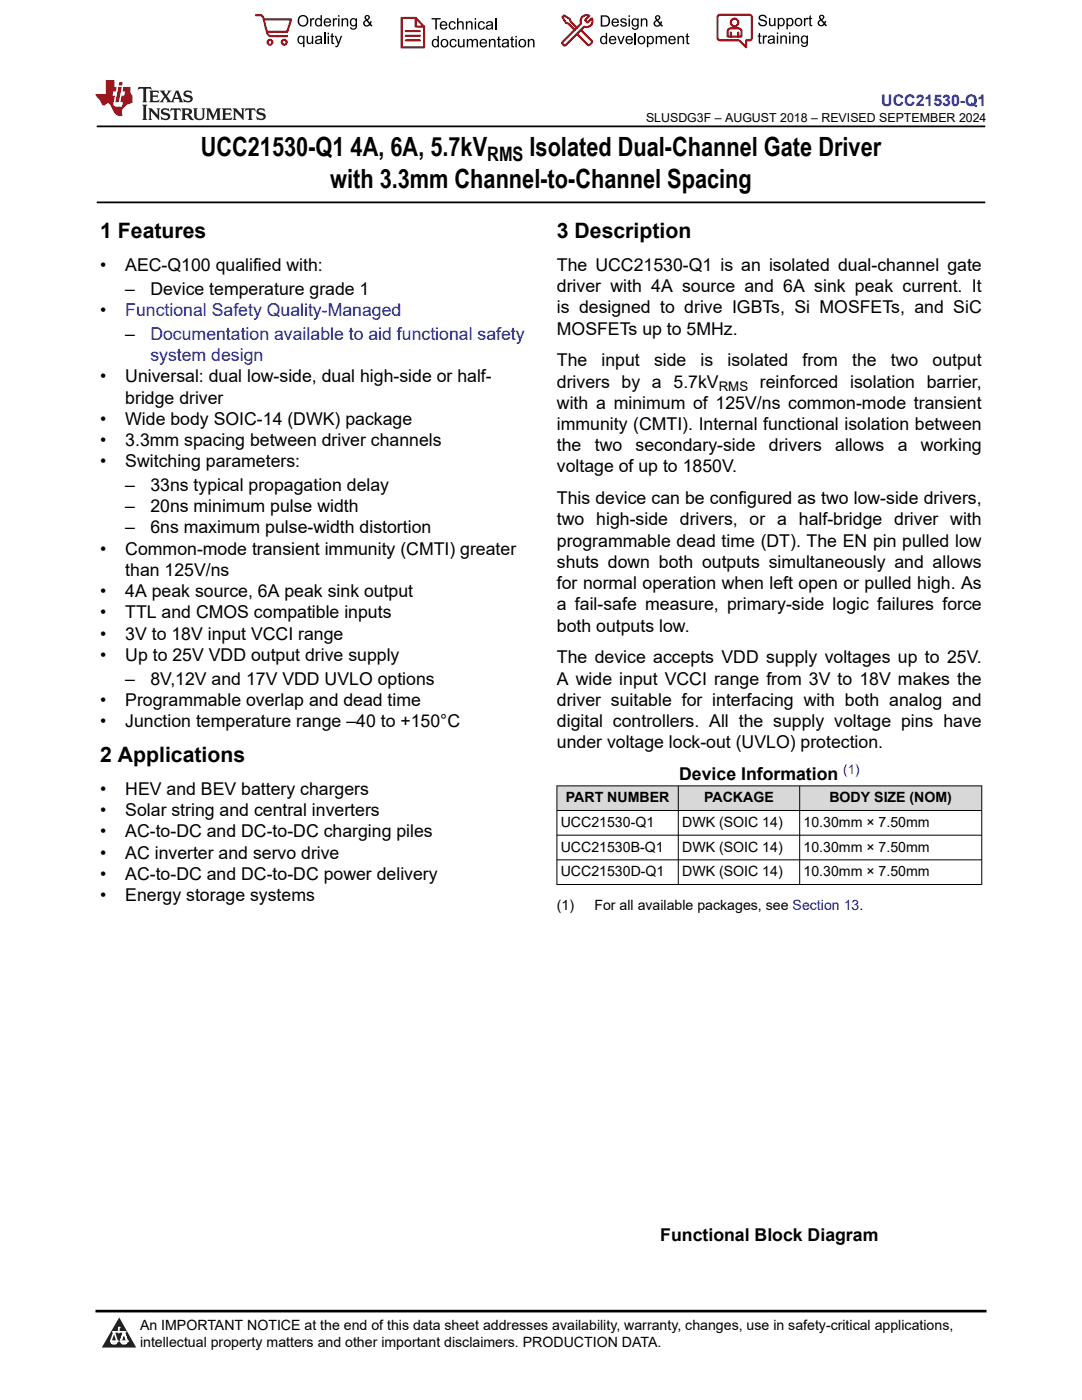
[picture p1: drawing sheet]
<svg xmlns="http://www.w3.org/2000/svg" width="216mm" height="279mm" viewBox="0 0 216 279" stroke-linecap="round" stroke-linejoin="round" font-family="sans-serif">
<path d="M19.3 25.2h177.3M19.3 40.4h177.3" fill="none" stroke="#000" stroke-width=".35"/>
<g fill="#d8d8d8">
<path d="M111.1 156.8h84.8v5h-84.8z" fill-rule="evenodd"/>
<path d="M111.2 156.9h24.1v4.8h-24.1z" fill-rule="evenodd"/>
<path d="M135.4 156.9h24.1v4.8h-24.1z" fill-rule="evenodd"/>
<path d="M159.6 156.9h36.2v4.8h-36.2z" fill-rule="evenodd"/>
</g>
<path d="M111.1 156.8h84.9M111.1 156.8v19.8M135.3 156.8v19.8M159.6 156.8v19.8M195.9 156.8v19.8M111.1 161.8h84.9M111.1 166.7h84.9M111.1 171.6h84.9M111.1 176.5h84.9" fill="none" stroke="#000" stroke-width=".2"/>
<path d="M0 0h215.9v23.8h-215.9z" fill-rule="evenodd" fill="#fff"/>
<path d="M27.7 17.4l-.2 .6 .5-.3h.6v.2v2.1l-.2 .4h1l-.2-.4v-2.1v-.2h.5l.5 .3-.1-.6zM29.8 18.1l.2 .4v1.5l-.2 .4h1.9l.1-.6a1.08 1.08 0 0 1-1.3 .2v-.7h.6l.4 .2v-.6l-.4 .2h-.6v-.6l.2-.1a1 1 0 0 1 1 .2l-.1-.5zM31.8 18.1l1 1.1-1 1.2h.9l-.2-.2 .4-.7 .5 .7-.2 .2h1.6l-.2-.2 .1-.4h1l.1 .4-.1 .2h.9l-.2-.3-.8-2h-.5l-1 2.2-.8-1.1 .9-1.1h-.8l.2 .2-.5 .7-.3-.7 .1-.2zM35.2 18.5l.4 1h-.8zM36.8 18.2a.65 .65 0 0 0-.2 .8 .65 .65 0 0 0 .6 .4l.7 .2 .1 .2a.79 .79 0 0 1-.7 .4 .79 .79 0 0 1-.7-.5l.1 .7 .2-.1a.93 .93 0 0 0 1.1 .1 .93 .93 0 0 0 .4-1 1.46 1.46 0 0 0-1.2-.6l-.1-.3a1.09 1.09 0 0 1 1.2 .2l-.2-.6-.1 .1-.6-.2zM28.4 20.9l.2 .4v2.3l-.2 .3h1l-.2-.3v-2.3l.2-.4zM29.6 21.6l.2 .4v1.6l-.2 .3h.8l-.3-.3v-1.4l1.7 1.8v-2l.2-.4h-.8l.2 .2 .1 1.1-1.2-1.3zM32.3 21.8a.65 .65 0 0 0-.2 .7 .65 .65 0 0 0 .7 .4l.6 .2 .1 .2a.79 .79 0 0 1-.7 .4 .79 .79 0 0 1-.7-.5l.1 .7 .2-.1a.93 .93 0 0 0 1.1 .1 .93 .93 0 0 0 .4-.9 1.46 1.46 0 0 0-1.2-.6l-.1-.4a1.09 1.09 0 0 1 1.2 .2l-.2-.6-.1 .1-.6-.1zM34.1 21.6l-.1 .7a.63 .63 0 0 1 .7-.4l.1 1.7-.3 .3h1l-.2-.3v-1.7a.66 .66 0 0 1 .8 .4l-.1-.7zM36.2 21.6l.2 .4v1.6l-.2 .3h.9l-.2-.2v-.7h.5l.1 .2a.79 .79 0 0 0 1.2 .6l-1-.9a.61 .61 0 0 0 .6-.6 .61 .61 0 0 0-.5-.6zM36.9 21.9h.2a.47 .47 0 0 1 .5 .1 .47 .47 0 0 1 .1 .5l-.2 .2h-.6zM38.5 21.6l.2 .2a2.27 2.27 0 0 0 .4 2 1.04 1.04 0 0 0 1.7-.7v-1.3l.2-.2h-.8l.2 .4v1.1a.6 .6 0 0 1-.6 .6 .6 .6 0 0 1-.6-.6v-1.1l.3-.4zM41.1 21.6l.2 .4v1.6l-.2 .3h.7l-.2-.3v-1.5l.9 1.9 .8-1.9v1.5l-.2 .3h1l-.3-.3v-1.6l.3-.4h-.8l-.7 1.5-.7-1.5zM44.3 21.6l.2 .4v1.6l-.2 .3h1.9l.1-.5a1.09 1.09 0 0 1-1.3 .1v-.6h.6l.4 .1v-.6l-.4 .2h-.6v-.6l.2-.1a1.01 1.01 0 0 1 1 .3l-.1-.6zM46.4 21.6l.3 .4v1.6l-.3 .3h.8l-.2-.3v-1.4l1.6 1.8v-2l.2-.4h-.7l.2 .2v1.1l-1.2-1.3zM49 21.6l-.1 .7a.63 .63 0 0 1 .8-.4v1.7l-.3 .3h1l-.2-.3v-1.7a.66 .66 0 0 1 .8 .4l-.1-.7zM51.4 21.8a.65 .65 0 0 0-.2 .7 .65 .65 0 0 0 .6 .4l.6 .2 .2 .2a.79 .79 0 0 1-.8 .4 .79 .79 0 0 1-.6-.5l.1 .7 .2-.1a.93 .93 0 0 0 1 .1 .93 .93 0 0 0 .5-.9 1.46 1.46 0 0 0-1.3-.6l-.1-.4a1.09 1.09 0 0 1 1.3 .2l-.2-.6-.2 .1-.5-.1z" fill="#231f20"/>
<path d="M21.1 16v2.8h-2.1l.1 .3 .9 1a.95 .95 0 0 0 .9 .9 .59 .59 0 0 1 .6-.4 .59 .59 0 0 1 .5 .4l.4 .8a1.59 1.59 0 0 0 2.1 1.3 1.61 1.61 0 0 1 1-2.2l1-.4-.1-1.5a1.59 1.59 0 0 1-.4-1.6h-1.4l-.2 .9h.5l-.1 .8h-.5l-.2 1v.2l.4 .1-.2 .9h-.6a.73 .73 0 0 1-1.1-.7l.3-1.5h-.5l.2-.8h.5l.2-.9h-.5v-1.4zM23.6 17.4l-.6 3h.7l.6-3zM23.8 16.4l-.1 .7h.7l.1-.7z" fill="#ed1c24"/>
<g fill="#000">
<path d="M59.4 4.2a1.12 1.12 0 0 1 2.2 0 1.12 1.12 0 0 1-2.2 0zM59.9 3.5a.89 .89 0 0 0-.1 1.1 .89 .89 0 0 0 1.1 .4 .88 .88 0 0 0 .3-1.3 .88 .88 0 0 0-1.3-.2z" fill-rule="evenodd"/>
<path d="M59.5 7.3l.5-.2 .5 .3v-.3h.3v2.3h-.3v-.8a.74 .74 0 0 1-1 0 .74 .74 0 0 1-.1-1zM59.8 7.5a.57 .57 0 0 0-.2 .7 .57 .57 0 0 0 .8 .2 .57 .57 0 0 0 .1-.7 .57 .57 0 0 0-.7-.2z" fill-rule="evenodd"/>
<path d="M61.9 3.6h.2v.3l.2-.2 .3-.1 .2 .1-.1 .3a.36 .36 0 0 0-.5 0 .36 .36 0 0 0 0 .4v.9h-.3z" fill-rule="evenodd"/>
<path d="M61.2 7.1h.3v.9a.41 .41 0 0 0 .4 .6 .41 .41 0 0 0 .3-.6v-.9h.3v1.7h-.2v-.3a.58 .58 0 0 1-.7 .3 .58 .58 0 0 1-.4-.6z" fill-rule="evenodd"/>
<path d="M63 3.8l.5-.2 .5 .2v-.8h.2v2.3h-.2v-.2a.75 .75 0 0 1-1-.1 .75 .75 0 0 1-.1-1zM63.2 4a.57 .57 0 0 0-.1 .7 .57 .57 0 0 0 .8 .2 .57 .57 0 0 0 .1-.7 .57 .57 0 0 0-.8-.2z" fill-rule="evenodd"/>
<path d="M63 7.3a.74 .74 0 0 1 1-.1 .74 .74 0 0 1 .3 .9v.7h-.3v-.2a.57 .57 0 0 1-.8 .2 .57 .57 0 0 1-.2-.8l1-.3a.41 .41 0 0 0-.4-.4 .41 .41 0 0 0-.4 .4l-.3-.1zM63.2 8.2a.35 .35 0 0 0 .2 .5 .35 .35 0 0 0 .5-.3l.1-.4z" fill-rule="evenodd"/>
<path d="M65.4 6.5h.3v.3h-.3zM65.4 7.1h.3v1.7h-.3z" fill-rule="evenodd"/>
<path d="M64.8 3.8a.76 .76 0 0 1 .9-.1 .76 .76 0 0 1 .4 .8h-1.2a.47 .47 0 0 0 .3 .6 .47 .47 0 0 0 .6-.4l.3 .1a.82 .82 0 0 1-1.3 .3 .82 .82 0 0 1 0-1.3zM65 4l-.1 .3h.9l-.3-.4z" fill-rule="evenodd"/>
<path d="M66.4 3.6h.3v.3l.1-.2 .4-.1 .1 .1-.1 .3a.36 .36 0 0 0-.4 0 .36 .36 0 0 0-.1 .4v.9h-.3z" fill-rule="evenodd"/>
<path d="M66.1 6.7l.3-.1v.5h.3v.3h-.3v.9l.1 .2h.2v.3a.41 .41 0 0 1-.4-.1 .41 .41 0 0 1-.2-.4v-.9h-.2v-.3h.2z" fill-rule="evenodd"/>
<path d="M66.8 7.1h.3l.4 1.4 .5-1.4h.3l-.6 1.7a.57 .57 0 0 1-.8 .6v-.3a.37 .37 0 0 0 .5-.3z" fill-rule="evenodd"/>
<path d="M67.5 3h.2v.3h-.2zM67.5 3.6h.2v1.7h-.2z" fill-rule="evenodd"/>
<path d="M68.2 3.6h.2v.3a.58 .58 0 0 1 .7-.3 .58 .58 0 0 1 .4 .7v1h-.3v-1a.4 .4 0 0 0-.4-.5 .4 .4 0 0 0-.4 .6v.9h-.2z" fill-rule="evenodd"/>
<path d="M70 3.8l.5-.2 .5 .2v-.2h.2v1.5a.71 .71 0 0 1-.5 .8 .71 .71 0 0 1-.8-.5h.2a.46 .46 0 0 0 .6 .3 .46 .46 0 0 0 .3-.6 .78 .78 0 0 1-1.1-.2 .78 .78 0 0 1 .1-1.1zM70.2 4a.53 .53 0 0 0-.1 .8 .53 .53 0 0 0 .8 0 .54 .54 0 0 0 0-.7 .54 .54 0 0 0-.7-.1z" fill-rule="evenodd"/>
<path d="M72.9 3.1a.53 .53 0 0 1 .8 .1 .53 .53 0 0 1-.3 .8l.4 .5 .1-.3 .3 .1-.2 .5 .3 .3-.2 .2-.3-.3a.71 .71 0 0 1-1.2 .1 .71 .71 0 0 1 .4-1.1l-.3-.5zM73 3.5a.3 .3 0 0 0 .6 0 .3 .3 0 0 0-.6 0zM72.9 4.3a.45 .45 0 0 0 0 .7 .45 .45 0 0 0 .7-.2l-.5-.6z" fill-rule="evenodd"/>
<path d="M86.1 3.6h1.8v.3h-.7v2h-.3v-2h-.8z" fill-rule="evenodd"/>
<path d="M86.3 8l.5-.2 .5 .2v-.8h.3v2.2h-.3v-.2a.76 .76 0 0 1-1 0 .76 .76 0 0 1-.1-1zM86.6 8.1a.58 .58 0 0 0-.2 .8 .58 .58 0 0 0 .8 .2 .58 .58 0 0 0 .1-.8 .58 .58 0 0 0-.7-.2z" fill-rule="evenodd"/>
<path d="M88.2 7.9a.81 .81 0 0 1 1.1 .2 .81 .81 0 0 1-.2 1.1 .81 .81 0 0 1-1.1-.1l-.1-.8zM88.3 8.1a.57 .57 0 0 0 0 .9 .57 .57 0 0 0 .8 0 .57 .57 0 0 0 0-.8 .57 .57 0 0 0-.8-.1z" fill-rule="evenodd"/>
<path d="M88 4.4a.77 .77 0 0 1 .9-.1 .77 .77 0 0 1 .4 .8h-1.3a.48 .48 0 0 0 .4 .6 .48 .48 0 0 0 .6-.3h.3a.83 .83 0 0 1-1.3 .4 .83 .83 0 0 1 0-1.4zM88.2 4.6l-.2 .3h1l-.3-.4z" fill-rule="evenodd"/>
<path d="M89.7 4.4a.7 .7 0 0 1 1.2 .3l-.2 .1a.45 .45 0 0 0-.6-.3 .45 .45 0 0 0-.3 .6 .45 .45 0 0 0 .3 .6 .45 .45 0 0 0 .6-.4h.3a.76 .76 0 0 1-1.1 .6 .76 .76 0 0 1-.3-1.1z" fill-rule="evenodd"/>
<path d="M89.9 8a.7 .7 0 0 1 1.2 .3h-.3a.45 .45 0 0 0-.5-.3 .45 .45 0 0 0-.3 .6 .45 .45 0 0 0 .3 .6 .45 .45 0 0 0 .6-.4l.2 .1a.76 .76 0 0 1-1 .5 .76 .76 0 0 1-.4-1.1z" fill-rule="evenodd"/>
<path d="M91.2 3.6h.3v.8a.59 .59 0 0 1 .7-.2 .59 .59 0 0 1 .3 .7v1h-.2v-1a.4 .4 0 0 0-.5-.4 .4 .4 0 0 0-.3 .5v.9h-.3z" fill-rule="evenodd"/>
<path d="M91.4 7.8h.2v.9a.41 .41 0 0 0 .5 .5 .41 .41 0 0 0 .3-.5v-.9h.3v1.6h-.3v-.2a.58 .58 0 0 1-.7 .3 .58 .58 0 0 1-.3-.7z" fill-rule="evenodd"/>
<path d="M93 4.2h.2v.3a.59 .59 0 0 1 .7-.3 .59 .59 0 0 1 .4 .7v1h-.3v-1a.41 .41 0 0 0-.4-.5 .41 .41 0 0 0-.4 .6v.9h-.2z" fill-rule="evenodd"/>
<path d="M93.1 7.8h.3v.2a.56 .56 0 0 1 1 0 .54 .54 0 0 1 .6-.2 .54 .54 0 0 1 .4 .5v1.1h-.3v-1a.34 .34 0 0 0-.3-.4 .34 .34 0 0 0-.4 .3v1.1h-.3v-1a.38 .38 0 0 0-.5-.4 .38 .38 0 0 0-.2 .6v.8h-.3z" fill-rule="evenodd"/>
<path d="M94.7 3.6h.3v.3h-.3zM94.7 4.2h.3v1.7h-.3z" fill-rule="evenodd"/>
<path d="M95.5 4.4a.7 .7 0 0 1 1.3 .3l-.3 .1a.45 .45 0 0 0-.6-.3 .45 .45 0 0 0-.3 .6 .45 .45 0 0 0 .3 .6 .45 .45 0 0 0 .6-.4h.3a.76 .76 0 0 1-1.1 .6 .76 .76 0 0 1-.3-1.1z" fill-rule="evenodd"/>
<path d="M95.9 8a.77 .77 0 0 1 .9-.2 .77 .77 0 0 1 .4 .9h-1.2a.48 .48 0 0 0 .3 .5 .48 .48 0 0 0 .6-.3h.3a.83 .83 0 0 1-1.3 .4 .83 .83 0 0 1 0-1.3zM96.1 8.1l-.1 .4h.9l-.2-.5z" fill-rule="evenodd"/>
<path d="M97.5 7.8h.3v.2a.59 .59 0 0 1 .7-.2 .59 .59 0 0 1 .4 .6v1h-.3v-1a.41 .41 0 0 0-.5-.4 .41 .41 0 0 0-.3 .5v.9h-.3z" fill-rule="evenodd"/>
<path d="M97.1 4.4a.74 .74 0 0 1 1-.1 .74 .74 0 0 1 .3 .9v.7h-.3v-.2a.59 .59 0 0 1-.8 .2 .59 .59 0 0 1-.3-.8l1.1-.3a.42 .42 0 0 0-.4-.4 .42 .42 0 0 0-.5 .4l-.2-.1zM97.3 5.3a.36 .36 0 0 0 .2 .5 .36 .36 0 0 0 .5-.2l.1-.5z" fill-rule="evenodd"/>
<path d="M99.4 7.4l.2-.2v.6h.3v.2h-.3v1l.1 .2h.2l.1 .2a.41 .41 0 0 1-.5 0 .41 .41 0 0 1-.1-.4v-1h-.2v-.2h.2z" fill-rule="evenodd"/>
<path d="M100.3 8a.74 .74 0 0 1 .9-.2 .74 .74 0 0 1 .3 .9l.1 .7h-.3v-.2a.59 .59 0 0 1-.8 .3 .59 .59 0 0 1-.3-.8l1-.3a.42 .42 0 0 0-.3-.4 .42 .42 0 0 0-.5 .3h-.3zM100.5 8.8a.36 .36 0 0 0 .1 .5 .36 .36 0 0 0 .5-.2l.2-.5z" fill-rule="evenodd"/>
<path d="M102 7.4l.3-.2v.6h.3v.2h-.3v1l.1 .2h.2v.2a.41 .41 0 0 1-.5 0 .41 .41 0 0 1-.1-.4v-1h-.2v-.2h.2z" fill-rule="evenodd"/>
<path d="M102.8 7.2h.3v.3h-.3zM102.8 7.8h.3v1.6h-.3z" fill-rule="evenodd"/>
<path d="M103.7 7.9a.81 .81 0 0 1 1.1 .2 .81 .81 0 0 1-.1 1.1 .81 .81 0 0 1-1.2-.1v-.8zM103.9 8.1a.57 .57 0 0 0-.1 .9 .57 .57 0 0 0 .8 0 .57 .57 0 0 0 0-.8 .57 .57 0 0 0-.7-.1z" fill-rule="evenodd"/>
<path d="M105.3 7.8h.3v.2a.59 .59 0 0 1 .7-.2 .59 .59 0 0 1 .4 .6v1h-.3v-1a.41 .41 0 0 0-.5-.4 .41 .41 0 0 0-.3 .5v.9h-.3z" fill-rule="evenodd"/>
<path d="M119.9 3.1h.7a1.12 1.12 0 0 1 1.1 1.1 1.12 1.12 0 0 1-1 1.1h-.8zM120.2 3.3v1.7h.4a.86 .86 0 0 0 .8-.8 .86 .86 0 0 0-.8-.9z" fill-rule="evenodd"/>
<path d="M119.9 7.4l.5-.3 .5 .3v-.8h.2v2.2h-.2v-.2a.75 .75 0 0 1-1 0 .75 .75 0 0 1-.1-1zM120.1 7.5a.57 .57 0 0 0-.1 .8 .57 .57 0 0 0 .8 .2 .57 .57 0 0 0 .1-.8 .57 .57 0 0 0-.8-.2z" fill-rule="evenodd"/>
<path d="M121.7 7.4a.76 .76 0 0 1 .9-.2 .76 .76 0 0 1 .4 .9h-1.2a.47 .47 0 0 0 .3 .5 .47 .47 0 0 0 .6-.3h.3a.82 .82 0 0 1-1.3 .4 .82 .82 0 0 1 0-1.3zM121.9 7.5l-.1 .3h.9l-.3-.4z" fill-rule="evenodd"/>
<path d="M122.2 3.9a.76 .76 0 0 1 .9-.2 .76 .76 0 0 1 .4 .9h-1.2a.47 .47 0 0 0 .4 .5 .47 .47 0 0 0 .5-.3h.3a.82 .82 0 0 1-1.3 .4 .82 .82 0 0 1 0-1.3zM122.5 4l-.2 .3h.9l-.2-.4z" fill-rule="evenodd"/>
<path d="M123.9 3.8a.71 .71 0 0 1 1.1 .3h-.2a.32 .32 0 0 0-.4-.3 .32 .32 0 0 0-.3 .4h.1a.75 .75 0 0 1 .9 .8 .72 .72 0 0 1-.7 .3 .72 .72 0 0 1-.7-.5h.3a.36 .36 0 0 0 .4 .4 .36 .36 0 0 0 .3-.5 .8 .8 0 0 1-.9-.7z" fill-rule="evenodd"/>
<path d="M123.2 7.2h.3l.4 1.3 .5-1.3h.3l-.7 1.6h-.2z" fill-rule="evenodd"/>
<path d="M125.4 3.1h.3v.3h-.3zM125.4 3.7h.3v1.6h-.3z" fill-rule="evenodd"/>
<path d="M125 7.4a.76 .76 0 0 1 .9-.2 .76 .76 0 0 1 .4 .9h-1.2a.47 .47 0 0 0 .3 .5 .47 .47 0 0 0 .6-.3h.3a.82 .82 0 0 1-1.3 .4 .82 .82 0 0 1 0-1.3zM125.2 7.5l-.1 .3h.9l-.2-.4z" fill-rule="evenodd"/>
<path d="M126.2 3.9l.5-.3 .5 .3v-.2h.2v1.4a.71 .71 0 0 1-.5 .8 .71 .71 0 0 1-.8-.5l.2 .1a.46 .46 0 0 0 .6 .2 .46 .46 0 0 0 .3-.6 .78 .78 0 0 1-1.1-.1 .78 .78 0 0 1 .1-1.1zM126.4 4a.53 .53 0 0 0-.1 .8 .53 .53 0 0 0 .8 0 .54 .54 0 0 0 0-.7 .54 .54 0 0 0-.7-.1z" fill-rule="evenodd"/>
<path d="M127.5 7.3a.8 .8 0 0 1 1.1 .2 .8 .8 0 0 1-.1 1.1 .8 .8 0 0 1-1.2-.1v-.8zM127.7 7.5a.56 .56 0 0 0-.1 .9 .56 .56 0 0 0 .8-.1 .56 .56 0 0 0 0-.7 .56 .56 0 0 0-.7-.1z" fill-rule="evenodd"/>
<path d="M127.9 3.7h.2v.2a.58 .58 0 0 1 .7-.2 .58 .58 0 0 1 .4 .6v1h-.3v-1a.4 .4 0 0 0-.4-.4 .4 .4 0 0 0-.4 .5v.9h-.2z" fill-rule="evenodd"/>
<path d="M129.1 7.2h.2v.2a.72 .72 0 0 1 1-.1 .72 .72 0 0 1 .2 1 .64 .64 0 0 1-.5 .5 .64 .64 0 0 1-.6-.2v.8h-.3zM129.5 7.5a.56 .56 0 0 0-.2 .8 .56 .56 0 0 0 .8 .2 .56 .56 0 0 0 .1-.8 .56 .56 0 0 0-.7-.2z" fill-rule="evenodd"/>
<path d="M130.8 7.2h.3v.2a.55 .55 0 0 1 .9 0 .53 .53 0 0 1 .6-.3 .53 .53 0 0 1 .4 .6v1.1h-.2v-1a.34 .34 0 0 0-.3-.4 .34 .34 0 0 0-.4 .3v1.1h-.3v-1a.37 .37 0 0 0-.5-.4 .37 .37 0 0 0-.2 .6v.8h-.3z" fill-rule="evenodd"/>
<path d="M130.8 3.2a.53 .53 0 0 1 .9 .1 .53 .53 0 0 1-.4 .8l.4 .5 .2-.4 .2 .1-.2 .5 .4 .3-.2 .3-.3-.4a.71 .71 0 0 1-1.2 .1 .71 .71 0 0 1 .3-1.1l-.2-.5zM130.9 3.6a.3 .3 0 0 0 .6 0 .3 .3 0 0 0-.6 0zM130.9 4.3a.45 .45 0 0 0 0 .7 .45 .45 0 0 0 .7-.2l-.5-.6z" fill-rule="evenodd"/>
<path d="M133.6 7.4a.76 .76 0 0 1 .9-.2 .76 .76 0 0 1 .3 .9h-1.2a.47 .47 0 0 0 .4 .5 .47 .47 0 0 0 .6-.3h.2a.82 .82 0 0 1-1.2 .4 .82 .82 0 0 1 0-1.3zM133.8 7.5l-.2 .3h1l-.3-.4z" fill-rule="evenodd"/>
<path d="M135.2 7.2h.2v.2a.58 .58 0 0 1 .7-.2 .58 .58 0 0 1 .4 .6v1h-.3v-1a.4 .4 0 0 0-.4-.4 .4 .4 0 0 0-.3 .5v.9h-.3z" fill-rule="evenodd"/>
<path d="M137 6.8l.3-.2v.6h.2v.2h-.2v1v.2h.2l.1 .2a.41 .41 0 0 1-.5 0 .41 .41 0 0 1-.1-.5v-.9h-.2v-.2h.2z" fill-rule="evenodd"/>
<path d="M151.6 3.1a.88 .88 0 0 1 1.4 .5h-.3a.49 .49 0 0 0-.5-.5 .49 .49 0 0 0-.5 .6l.1 .1a1.06 1.06 0 0 1 1.2 1 .95 .95 0 0 1-.9 .4 .95 .95 0 0 1-.8-.7h.3a.58 .58 0 0 0 .6 .5 .58 .58 0 0 0 .5-.6l-.2-.1a.95 .95 0 0 1-1.1-.9z" fill-rule="evenodd"/>
<path d="M151.4 6.7l.3-.2v.6h.2v.2h-.2v1v.2h.2l.1 .2a.41 .41 0 0 1-.5 0 .41 .41 0 0 1-.1-.5v-.9h-.2v-.2h.2z" fill-rule="evenodd"/>
<path d="M152.2 7.1h.3v.2l.1-.2h.4h.1l-.1 .3a.36 .36 0 0 0-.4 0 .36 .36 0 0 0-.1 .5v.8h-.3z" fill-rule="evenodd"/>
<path d="M153.3 7.3a.74 .74 0 0 1 1-.2 .74 .74 0 0 1 .3 .9l.1 .7h-.3l-.1-.2a.57 .57 0 0 1-.8 .3 .57 .57 0 0 1-.1-.9l.9-.2a.41 .41 0 0 0-.4-.4 .41 .41 0 0 0-.4 .3h-.3zM153.5 8.1a.35 .35 0 0 0 .2 .5 .35 .35 0 0 0 .5-.2l.1-.5z" fill-rule="evenodd"/>
<path d="M153.4 3.6h.3v.9a.41 .41 0 0 0 .4 .5 .41 .41 0 0 0 .4-.5v-.9h.2v1.6h-.2v-.2a.58 .58 0 0 1-.7 .2 .58 .58 0 0 1-.4-.6z" fill-rule="evenodd"/>
<path d="M155 6.5h.3v.3h-.3zM155 7.1h.3v1.6h-.3z" fill-rule="evenodd"/>
<path d="M155.2 3.6h.2v.2a.72 .72 0 0 1 1-.1 .72 .72 0 0 1 .2 1 .64 .64 0 0 1-.5 .5 .64 .64 0 0 1-.6-.2v.8h-.3zM155.6 3.9a.56 .56 0 0 0-.2 .8 .56 .56 0 0 0 .8 .2 .56 .56 0 0 0 .1-.8 .56 .56 0 0 0-.7-.2z" fill-rule="evenodd"/>
<path d="M155.7 7.1h.3v.2a.58 .58 0 0 1 .7-.2 .58 .58 0 0 1 .3 .6v1h-.3v-1a.4 .4 0 0 0-.4-.4 .4 .4 0 0 0-.3 .5v.9h-.3z" fill-rule="evenodd"/>
<path d="M156.9 3.6h.3v.2a.72 .72 0 0 1 .9-.1 .72 .72 0 0 1 .2 1 .64 .64 0 0 1-.4 .5 .64 .64 0 0 1-.7-.2v.8h-.3zM157.3 3.9a.56 .56 0 0 0-.1 .8 .56 .56 0 0 0 .7 .2 .56 .56 0 0 0 .2-.8 .56 .56 0 0 0-.8-.2z" fill-rule="evenodd"/>
<path d="M157.4 6.5h.3v.3h-.3zM157.4 7.1h.3v1.6h-.3z" fill-rule="evenodd"/>
<path d="M158.1 7.1h.3v.2a.58 .58 0 0 1 .7-.2 .58 .58 0 0 1 .4 .6v1h-.3v-1a.4 .4 0 0 0-.5-.4 .4 .4 0 0 0-.3 .5v.9h-.3z" fill-rule="evenodd"/>
<path d="M158.8 3.7a.8 .8 0 0 1 1.1 .2 .8 .8 0 0 1-.1 1.1 .8 .8 0 0 1-1.1-.1l-.1-.8zM159 3.9a.56 .56 0 0 0-.1 .9 .56 .56 0 0 0 .9 0 .56 .56 0 0 0-.1-.8 .56 .56 0 0 0-.7-.1z" fill-rule="evenodd"/>
<path d="M160 7.3l.5-.2 .5 .2v-.2h.2v1.4a.71 .71 0 0 1-.5 .9 .71 .71 0 0 1-.9-.5h.3a.46 .46 0 0 0 .6 .2 .46 .46 0 0 0 .2-.6 .78 .78 0 0 1-1-.1 .78 .78 0 0 1 .1-1.1zM160.2 7.4a.53 .53 0 0 0-.1 .8 .53 .53 0 0 0 .8 0 .54 .54 0 0 0 0-.7 .54 .54 0 0 0-.7-.1z" fill-rule="evenodd"/>
<path d="M160.4 3.6h.3v.2l.1-.2h.4h.1l-.1 .3a.36 .36 0 0 0-.4 0 .36 .36 0 0 0-.1 .5v.8h-.3z" fill-rule="evenodd"/>
<path d="M161.5 3.2l.3-.2v.6h.3v.2h-.3v1v.2h.3v.2a.41 .41 0 0 1-.5 0 .41 .41 0 0 1-.1-.5v-.9h-.2v-.2h.2z" fill-rule="evenodd"/>
<path d="M163.6 3.1a.53 .53 0 0 1 .8 .1 .53 .53 0 0 1-.3 .8l.4 .5 .1-.3h.3l-.2 .5 .3 .3-.2 .3-.3-.3a.71 .71 0 0 1-1.2 .1 .71 .71 0 0 1 .4-1.2l-.3-.5zM163.7 3.5a.3 .3 0 0 0 .5 0 .3 .3 0 0 0-.5 0zM163.6 4.2a.45 .45 0 0 0 0 .8 .45 .45 0 0 0 .7-.3l-.5-.6z" fill-rule="evenodd"/>
</g>
<path d="M64.8 6.5v2.3M98.9 3.6v2.3M126.8 6.6v2.2" fill="none" stroke="#000" stroke-width=".28"/>
<g fill="none" stroke="#de0000" stroke-width=".42">
<path d="M51.1 3l1 .1a1.4 1.4 0 0 1 .6 1.2l.7 2.5a.95 .95 0 0 0 1.1 .4h2.8M52.7 3.9h5.4l-.8 2.4h-4M80.1 3.6h2.8v1.7h1.7v4.2h-4.5zM81 7.1h2.8M81 6.2h2.8M81 8.1h2.8M82.9 3.6l1.7 1.7M115.1 5.5l-1.3-1.2-.1-.5-1.2-.7-.3 .3 .7 1.1 .5 .2 1.3 1.3M115.9 6l2.2 2.2v.3l-.5 .5h-.3l-2.2-2.2zM115.9 6l.7-.7a1.19 1.19 0 0 0 1.3-.3 1.19 1.19 0 0 0 .2-1.4l-.9 .9-.4-.5 .8-.8a1.19 1.19 0 0 0-1.4 .1 1.19 1.19 0 0 0-.2 1.4l-3.8 3.7v.3l.3 .3h.3l2.3-2.2M143.2 3.2l.4-.2h6l.4 .2v4.4l-.2 .4-.9 .1v1.3l-1.4-1.3h-3.9l-.4-.3zM145.4 5.8l.4-.1h1.6a.61 .61 0 0 1 .6 .6v1h-2.8v-1z"/>
<path d="M145.8 6.5v.8M147.3 6.5v.8"/>
<circle cx="53.9" cy="8.4" r=".49"/>
<circle cx="56.7" cy="8.4" r=".49"/>
<circle cx="146.6" cy="4.5" r=".75"/>
</g>
<path d="M0 261.4h215.9v18h-215.9z" fill-rule="evenodd" fill="#fff"/>
<path d="M23.8 262.9l3.4 6h-6.9z" fill="#231f20"/>
<path d="M22.1 267.7h1.3l-.4 .5h-.3a.55 .55 0 0 1-.6-.5z" fill-rule="evenodd" fill="#fff"/>
<path d="M22.1 267.7h1.3l-.4 .5h-.3a.55 .55 0 0 1-.6-.5z" fill="none" stroke="#231f20" stroke-width=".34"/>
<path d="M22.1 267.7h1.3l-.4 .5h-.5zM23.7 265.9h.1M23.7 264.9v1z" fill="none" stroke="#fff" stroke-width=".34"/>
<circle cx="23.7" cy="264.9" r=".17" fill="#fff"/>
<path d="M22.6 265.8h.1M22.6 265.8h2.3z" fill="none" stroke="#fff" stroke-width=".34"/>
<circle cx="24.9" cy="265.8" r=".17" fill="#fff"/>
<path d="M24 267.7h.1" fill="none" stroke="#fff" stroke-width=".34"/>
<path d="M24.7 265.8l-.7 1.9z" fill="#fff"/>
<path d="M24.7 265.8l-.7 1.9z" fill="none" stroke="#fff" stroke-width=".34"/>
<path d="M24.7 265.8l.7 1.9z" fill="#fff"/>
<path d="M24.7 265.8l.7 1.9zM25.3 267.7h.1" fill="none" stroke="#fff" stroke-width=".34"/>
<circle cx="22.1" cy="267.7" r=".17" fill="#fff"/>
<path d="M22.8 265.8l-.7 1.9zM22.8 265.8l.6 1.9z" fill="none" stroke="#fff" stroke-width=".34"/>
<circle cx="23.4" cy="267.7" r=".17" fill="#fff"/>
<path d="M24.1 267.7h1.3a.65 .65 0 0 1-.6 .5 .65 .65 0 0 1-.7-.5z" fill-rule="evenodd" fill="#fff"/>
<path d="M24.1 267.7h1.3a.65 .65 0 0 1-.6 .5 .65 .65 0 0 1-.7-.5z" fill="none" stroke="#231f20" stroke-width=".34"/>
<path d="M24 267.7h.1M24.1 267.7h1.3l-.4 .5h-.5z" fill="none" stroke="#fff" stroke-width=".34"/>
<circle cx="25.4" cy="267.7" r=".17" fill="#fff"/>
<path d="M19 261.7h177.8" fill="none" stroke="#000" stroke-width=".53"/>
<g font-size="5.3">
<text x="40.1" y="31.2">UCC21530-Q1</text>
<text x="70" y="31.2">4A, 6A, 5.7kV</text>
<text x="105.7" y="31.2">Isolated Dual-Channel Gate Driver</text>
<text x="65.9" y="37.5">with 3.3mm Channel-to-Channel Spacing</text>
</g>
<g font-size="4.2">
<text x="20" y="47.5">1 Features</text>
<text x="111.1" y="47.5">3 Description</text>
<text x="20" y="152.1">2 Applications</text>
</g>
<text font-size="4" x="97.2" y="32.2">RMS</text>
<g font-size="3.5">
<text x="20" y="54.1">•</text>
<text x="25" y="54.1">AEC-Q100 qualified with:</text>
<text x="25" y="58.8">–</text>
<text x="30" y="58.8">Device temperature grade 1</text>
<text x="111.1" y="58.3">driver with 4A source and 6A sink peak current. It</text>
<text x="111.1" y="54.1">The UCC21530-Q1 is an isolated dual-channel gate</text>
<text x="20" y="63.1">•</text>
<text x="111.1" y="62.5">is designed to drive IGBTs, Si MOSFETs, and SiC</text>
<text x="25" y="67.8">–</text>
<text x="111.1" y="66.8">MOSFETs up to 5MHz.</text>
<text x="20" y="76.3">•</text>
<text x="25" y="76.3">Universal: dual low-side, dual high-side or half-</text>
<text x="111.1" y="77.4">drivers by a 5.7kV</text>
<text x="111.1" y="73.1">The</text>
<text x="120" y="73.1">input</text>
<text x="130.5" y="73.1">side</text>
<text x="139.8" y="73.1">is</text>
<text x="145.2" y="73.1">isolated</text>
<text x="151.6" y="77.4">reinforced isolation barrier,</text>
<text x="160.2" y="73.1">from</text>
<text x="170" y="73.1">the</text>
<text x="177.8" y="73.1">two</text>
<text x="186.1" y="73.1">output</text>
<text x="25" y="80.5">bridge driver</text>
<text x="111.1" y="81.6">with a minimum of 125V/ns common-mode transient</text>
<text x="20" y="84.8">•</text>
<text x="20" y="89">•</text>
<text x="25" y="84.8">Wide body SOIC-14 (DWK) package</text>
<text x="25" y="89">3.3mm spacing between driver channels</text>
<text x="111.1" y="85.8">immunity (CMTI). Internal functional isolation between</text>
<text x="20" y="93.2">•</text>
<text x="25" y="93.2">Switching parameters:</text>
<text x="111.1" y="94.3">voltage of up to 1850V.</text>
<text x="111.1" y="90.1">the</text>
<text x="118.7" y="90.1">two</text>
<text x="126.8" y="90.1">secondary-side</text>
<text x="153.4" y="90.1">drivers</text>
<text x="166.7" y="90.1">allows</text>
<text x="179.1" y="90.1">a</text>
<text x="183.7" y="90.1">working</text>
<text x="25" y="98">–</text>
<text x="30" y="98">33ns typical propagation delay</text>
<text x="111.1" y="100.6">This device can be configured as two low-side drivers,</text>
<text x="25" y="102.2">–</text>
<text x="25" y="106.5">–</text>
<text x="30" y="102.2">20ns minimum pulse width</text>
<text x="30" y="106.5">6ns maximum pulse-width distortion</text>
<text x="111.1" y="104.9">two high-side drivers, or a half-bridge driver with</text>
<text x="20" y="110.7">•</text>
<text x="25" y="110.7">Common-mode transient immunity (CMTI) greater</text>
<text x="111.1" y="113.3">shuts down both outputs simultaneously and allows</text>
<text x="111.1" y="109.1">programmable dead time (DT). The EN pin pulled low</text>
<text x="20" y="119.2">•</text>
<text x="25" y="114.9">than 125V/ns</text>
<text x="25" y="119.2">4A peak source, 6A peak sink output</text>
<text x="111.1" y="117.6">for normal operation when left open or pulled high. As</text>
<text x="20" y="123.4">•</text>
<text x="25" y="123.4">TTL and CMOS compatible inputs</text>
<text x="111.1" y="121.8">a fail-safe measure, primary-side logic failures force</text>
<text x="20" y="127.6">•</text>
<text x="20" y="131.9">•</text>
<text x="25" y="127.6">3V to 18V input VCCI range</text>
<text x="25" y="131.9">Up to 25V VDD output drive supply</text>
<text x="111.1" y="126">both outputs low.</text>
<text x="25" y="136.6">–</text>
<text x="30" y="136.6">8V,12V and 17V VDD UVLO options</text>
<text x="111.1" y="132.4">The device accepts VDD supply voltages up to 25V.</text>
<text x="111.1" y="136.6">A wide input VCCI range from 3V to 18V makes the</text>
<text x="20" y="140.9">•</text>
<text x="25" y="140.9">Programmable overlap and dead time</text>
<text x="111.1" y="140.9">driver suitable for interfacing with both analog and</text>
<text x="20" y="145.1">•</text>
<text x="25" y="145.1">Junction temperature range –40 to +150°C</text>
<text x="111.1" y="149.3">under voltage lock-out (UVLO) protection.</text>
<text x="111.1" y="145.1">digital controllers. All the supply voltage pins have</text>
<text x="135.5" y="155.7">Device Information</text>
<text x="20" y="158.6">•</text>
<text x="25" y="158.6">HEV and BEV battery chargers</text>
<text x="20" y="162.9">•</text>
<text x="20" y="167.1">•</text>
<text x="25" y="162.9">Solar string and central inverters</text>
<text x="25" y="167.1">AC-to-DC and DC-to-DC charging piles</text>
<text x="20" y="171.3">•</text>
<text x="25" y="171.3">AC inverter and servo drive</text>
<text x="20" y="175.6">•</text>
<text x="20" y="179.8">•</text>
<text x="25" y="175.6">AC-to-DC and DC-to-DC power delivery</text>
<text x="25" y="179.8">Energy storage systems</text>
<text x="131.8" y="247.7">Functional Block Diagram</text>
</g>
<g font-size="3.5" fill="#00f">
<text x="25" y="63.1">Functional Safety Quality-Managed</text>
<text x="30" y="67.8">Documentation available to aid functional safety</text>
<text x="30" y="72.1">system design</text>
</g>
<text font-size="3.2" fill="#00f" x="175.9" y="21.1">UCC21530-Q1</text>
<g font-size="2.8">
<text x="112.9" y="160.1">PART NUMBER</text>
<text x="140.5" y="160.1">PACKAGE</text>
<text x="165.5" y="160.1">BODY SIZE (NOM)</text>
<text x="111.9" y="165">UCC21530-Q1</text>
<text x="136.1" y="165">DWK (SOIC 14)</text>
<text x="160.3" y="165">10.30mm × 7.50mm</text>
<text x="111.9" y="170">UCC21530B-Q1</text>
<text x="136.1" y="170">DWK (SOIC 14)</text>
<text x="160.3" y="170">10.30mm × 7.50mm</text>
<text x="111.9" y="174.9">UCC21530D-Q1</text>
<text x="136.1" y="174.9">DWK (SOIC 14)</text>
<text x="160.3" y="174.9">10.30mm × 7.50mm</text>
<text x="111.1" y="181.7">(1)</text>
<text x="118.6" y="181.7">For all available packages, see Section 13.</text>
<text x="27.9" y="265.5">An IMPORTANT NOTICE at the end of this data sheet addresses availability, warranty, changes, use in safety-critical applications,</text>
<text x="27.9" y="268.9">intellectual property matters and other important disclaimers. PRODUCTION DATA.</text>
</g>
<text font-size="2.6" x="143.4" y="78.1">RMS</text>
<text font-size="2.6" fill="#00f" x="168.3" y="154.5">(1)</text>
<text font-size="2.5" x="128.9" y="24.3">SLUSDG3F – AUGUST 2018 – REVISED SEPTEMBER 2024</text>
</svg>
